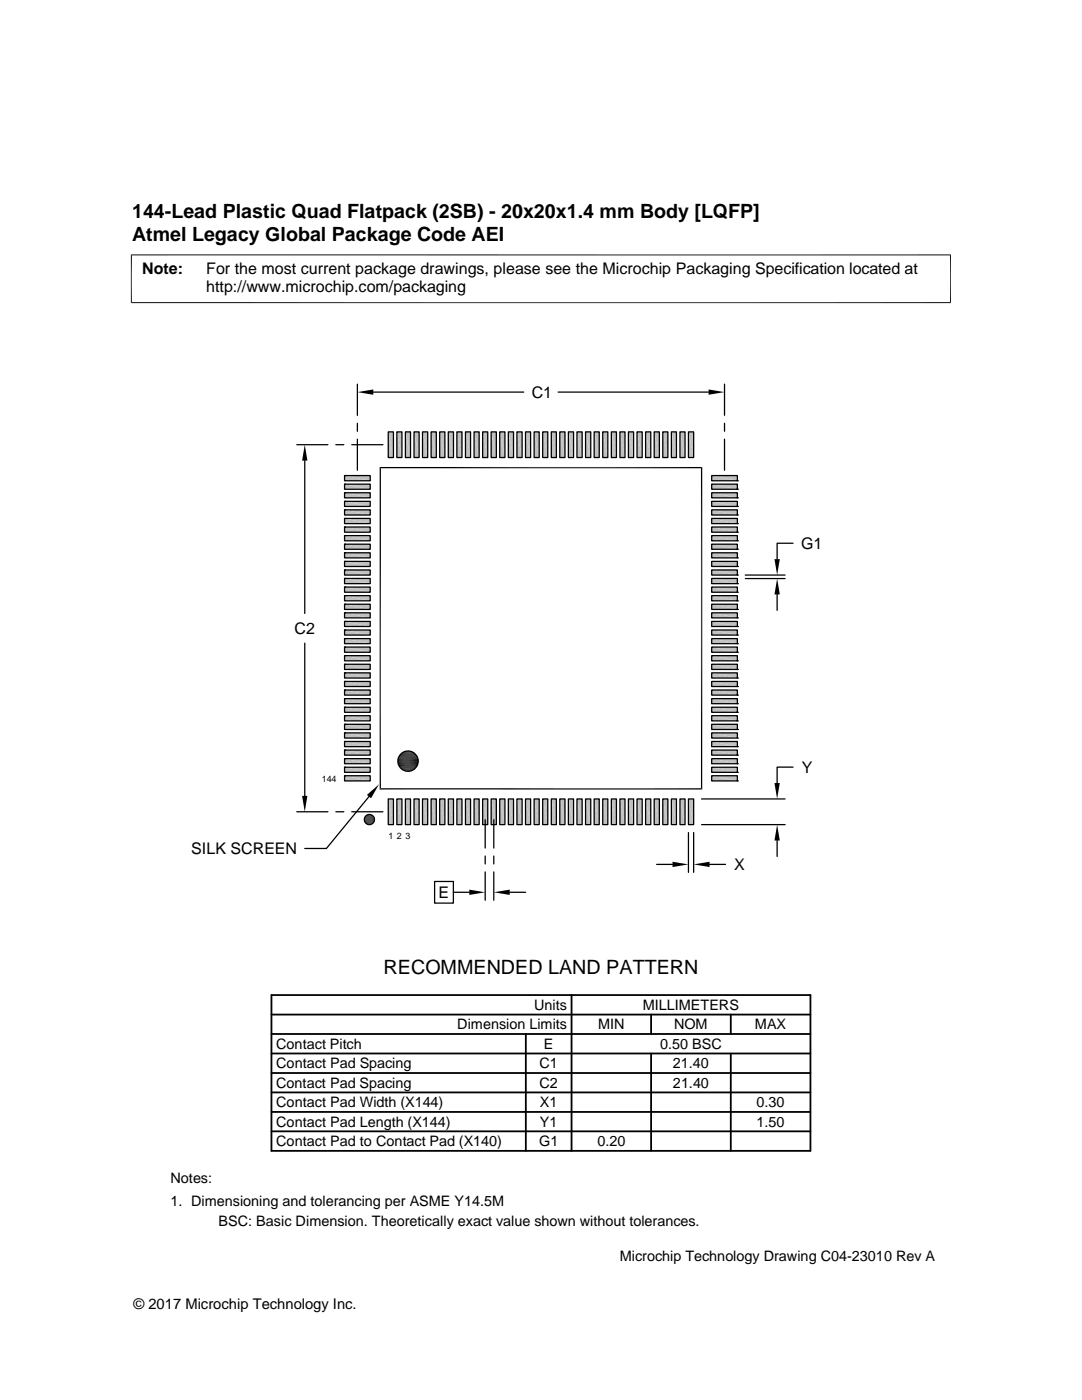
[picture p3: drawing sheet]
<svg xmlns="http://www.w3.org/2000/svg" width="216mm" height="279mm" viewBox="0 0 216 279" stroke-linecap="round" stroke-linejoin="round" font-family="sans-serif">
<g fill="#c0c0c0">
<path d="M137.4 86.2l1 5.1h-1z"/>
<path d="M137.4 86.2h1v5.1z"/>
<path d="M135.7 86.2l1 5.1h-1z"/>
<path d="M135.7 86.2h1v5.1z"/>
<path d="M134 86.2l1 5.1h-1z"/>
<path d="M134 86.2h1v5.1z"/>
<path d="M132.2 86.2l1.1 5.1h-1.1z"/>
<path d="M132.2 86.2h1.1v5.1z"/>
<path d="M130.5 86.2l1.1 5.1h-1.1z"/>
<path d="M130.5 86.2h1.1v5.1z"/>
<path d="M128.8 86.2l1.1 5.1h-1.1z"/>
<path d="M128.8 86.2h1.1v5.1z"/>
<path d="M127.1 86.2l1 5.1h-1z"/>
<path d="M127.1 86.2h1v5.1z"/>
<path d="M125.4 86.2l1 5.1h-1z"/>
<path d="M125.4 86.2h1v5.1z"/>
<path d="M123.7 86.2l1 5.1h-1z"/>
<path d="M123.7 86.2h1v5.1z"/>
<path d="M122 86.2l1 5.1h-1z"/>
<path d="M122 86.2h1v5.1z"/>
<path d="M120.3 86.2l1 5.1h-1z"/>
<path d="M120.3 86.2h1v5.1z"/>
<path d="M118.6 86.2l1 5.1h-1z"/>
<path d="M118.6 86.2h1v5.1z"/>
<path d="M116.8 86.2l1.1 5.1h-1.1z"/>
<path d="M116.8 86.2h1.1v5.1z"/>
<path d="M115.1 86.2l1.1 5.1h-1.1z"/>
<path d="M115.1 86.2h1.1v5.1z"/>
<path d="M113.4 86.2l1 5.1h-1z"/>
<path d="M113.4 86.2h1v5.1z"/>
<path d="M111.7 86.2l1 5.1h-1z"/>
<path d="M111.7 86.2h1v5.1z"/>
<path d="M110 86.2l1 5.1h-1z"/>
<path d="M110 86.2h1v5.1z"/>
<path d="M108.3 86.2l1 5.1h-1z"/>
<path d="M108.3 86.2h1v5.1z"/>
<path d="M106.6 86.2l1 5.1h-1z"/>
<path d="M106.6 86.2h1v5.1z"/>
<path d="M104.9 86.2l1 5.1h-1z"/>
<path d="M104.9 86.2h1v5.1z"/>
<path d="M103.1 86.2l1.1 5.1h-1.1z"/>
<path d="M103.1 86.2h1.1v5.1z"/>
<path d="M101.4 86.2l1.1 5.1h-1.1z"/>
<path d="M101.4 86.2h1.1v5.1z"/>
<path d="M99.7 86.2l1.1 5.1h-1.1z"/>
<path d="M99.7 86.2h1.1v5.1z"/>
<path d="M98 86.2l1 5.1h-1z"/>
<path d="M98 86.2h1v5.1z"/>
<path d="M96.3 86.2l1 5.1h-1z"/>
<path d="M96.3 86.2h1v5.1z"/>
<path d="M94.6 86.2l1 5.1h-1z"/>
<path d="M94.6 86.2h1v5.1z"/>
<path d="M92.9 86.2l1 5.1h-1z"/>
<path d="M92.9 86.2h1v5.1z"/>
<path d="M91.2 86.2l1 5.1h-1z"/>
<path d="M91.2 86.2h1v5.1z"/>
<path d="M89.5 86.2l1 5.1h-1z"/>
<path d="M89.5 86.2h1v5.1z"/>
<path d="M87.7 86.2l1.1 5.1h-1.1z"/>
<path d="M87.7 86.2h1.1v5.1z"/>
<path d="M86 86.2l1.1 5.1h-1.1z"/>
<path d="M86 86.2h1.1v5.1z"/>
<path d="M84.3 86.2l1 5.1h-1z"/>
<path d="M84.3 86.2h1v5.1z"/>
<path d="M82.6 86.2l1 5.1h-1z"/>
<path d="M82.6 86.2h1v5.1z"/>
<path d="M80.9 86.2l1 5.1h-1z"/>
<path d="M80.9 86.2h1v5.1z"/>
<path d="M79.2 86.2l1 5.1h-1z"/>
<path d="M79.2 86.2h1v5.1z"/>
<path d="M77.5 86.2l1 5.1h-1z"/>
<path d="M77.5 86.2h1v5.1z"/>
<path d="M142 94.9l5.1 1h-5.1z"/>
<path d="M142 94.9h5.1v1z"/>
<path d="M68.7 94.9l5.2 1h-5.2z"/>
<path d="M68.7 94.9h5.2v1z"/>
<path d="M142 96.6l5.1 1h-5.1z"/>
<path d="M142 96.6h5.1v1z"/>
<path d="M68.7 96.6l5.2 1h-5.2z"/>
<path d="M68.7 96.6h5.2v1z"/>
<path d="M142 98.3l5.1 1.1h-5.1z"/>
<path d="M142 98.3h5.1v1.1z"/>
<path d="M68.7 98.3l5.2 1.1h-5.2z"/>
<path d="M68.7 98.3h5.2v1.1z"/>
<path d="M142 100.1l5.1 1h-5.1z"/>
<path d="M142 100.1h5.1v1z"/>
<path d="M68.7 100.1l5.2 1h-5.2z"/>
<path d="M68.7 100.1h5.2v1z"/>
<path d="M142 101.7l5.1 1.1h-5.1z"/>
<path d="M142 101.7h5.1v1.1z"/>
<path d="M68.7 101.7l5.2 1.1h-5.2z"/>
<path d="M68.7 101.7h5.2v1.1z"/>
<path d="M142 103.5l5.1 1h-5.1z"/>
<path d="M142 103.5h5.1v1z"/>
<path d="M68.7 103.5l5.2 1h-5.2z"/>
<path d="M68.7 103.5h5.2v1z"/>
<path d="M142 105.2l5.1 1h-5.1z"/>
<path d="M142 105.2h5.1v1z"/>
<path d="M68.7 105.2l5.2 1h-5.2z"/>
<path d="M68.7 105.2h5.2v1z"/>
<path d="M142 106.9l5.1 1h-5.1z"/>
<path d="M142 106.9h5.1v1z"/>
<path d="M68.7 106.9l5.2 1h-5.2z"/>
<path d="M68.7 106.9h5.2v1z"/>
<path d="M142 108.6l5.1 1h-5.1z"/>
<path d="M142 108.6h5.1v1z"/>
<path d="M68.7 108.6l5.2 1h-5.2z"/>
<path d="M68.7 108.6h5.2v1z"/>
<path d="M142 110.3l5.1 1h-5.1z"/>
<path d="M142 110.3h5.1v1z"/>
<path d="M68.7 110.3l5.2 1h-5.2z"/>
<path d="M68.7 110.3h5.2v1z"/>
<path d="M142 112l5.1 1.1h-5.1z"/>
<path d="M142 112h5.1v1.1z"/>
<path d="M68.7 112l5.2 1.1h-5.2z"/>
<path d="M68.7 112h5.2v1.1z"/>
<path d="M142 113.7l5.1 1.1h-5.1z"/>
<path d="M142 113.7h5.1v1.1z"/>
<path d="M68.7 113.7l5.2 1.1h-5.2z"/>
<path d="M68.7 113.7h5.2v1.1z"/>
<path d="M142 115.4l5.1 1.1h-5.1z"/>
<path d="M142 115.4h5.1v1.1z"/>
<path d="M68.7 115.4l5.2 1.1h-5.2z"/>
<path d="M68.7 115.4h5.2v1.1z"/>
<path d="M142 117.2l5.1 1h-5.1z"/>
<path d="M142 117.2h5.1v1z"/>
<path d="M68.7 117.2l5.2 1h-5.2z"/>
<path d="M68.7 117.2h5.2v1z"/>
<path d="M142 118.9l5.1 1h-5.1z"/>
<path d="M142 118.9h5.1v1z"/>
<path d="M68.7 118.9l5.2 1h-5.2z"/>
<path d="M68.7 118.9h5.2v1z"/>
<path d="M142 120.6l5.1 1h-5.1z"/>
<path d="M142 120.6h5.1v1z"/>
<path d="M68.7 120.6l5.2 1h-5.2z"/>
<path d="M68.7 120.6h5.2v1z"/>
<path d="M142 122.3l5.1 1h-5.1z"/>
<path d="M142 122.3h5.1v1z"/>
<path d="M68.7 122.3l5.2 1h-5.2z"/>
<path d="M68.7 122.3h5.2v1z"/>
<path d="M142 124l5.1 1h-5.1z"/>
<path d="M142 124h5.1v1z"/>
<path d="M68.7 124l5.2 1h-5.2z"/>
<path d="M68.7 124h5.2v1z"/>
<path d="M142 125.7l5.1 1h-5.1z"/>
<path d="M142 125.7h5.1v1z"/>
<path d="M68.7 125.7l5.2 1h-5.2z"/>
<path d="M68.7 125.7h5.2v1z"/>
<path d="M142 127.4l5.1 1.1h-5.1z"/>
<path d="M142 127.4h5.1v1.1z"/>
<path d="M68.7 127.4l5.2 1.1h-5.2z"/>
<path d="M68.7 127.4h5.2v1.1z"/>
<path d="M142 129.1l5.1 1.1h-5.1z"/>
<path d="M142 129.1h5.1v1.1z"/>
<path d="M68.7 129.1l5.2 1.1h-5.2z"/>
<path d="M68.7 129.1h5.2v1.1z"/>
<path d="M142 130.9l5.1 1h-5.1z"/>
<path d="M142 130.9h5.1v1z"/>
<path d="M68.7 130.9l5.2 1h-5.2z"/>
<path d="M68.7 130.9h5.2v1z"/>
<path d="M142 132.6l5.1 1h-5.1z"/>
<path d="M142 132.6h5.1v1z"/>
<path d="M68.7 132.6l5.2 1h-5.2z"/>
<path d="M68.7 132.6h5.2v1z"/>
<path d="M142 134.3l5.1 1h-5.1z"/>
<path d="M142 134.3h5.1v1z"/>
<path d="M68.7 134.3l5.2 1h-5.2z"/>
<path d="M68.7 134.3h5.2v1z"/>
<path d="M142 136l5.1 1h-5.1z"/>
<path d="M142 136h5.1v1z"/>
<path d="M68.7 136l5.2 1h-5.2z"/>
<path d="M68.7 136h5.2v1z"/>
<path d="M142 137.7l5.1 1h-5.1z"/>
<path d="M142 137.7h5.1v1z"/>
<path d="M68.7 137.7l5.2 1h-5.2z"/>
<path d="M68.7 137.7h5.2v1z"/>
<path d="M142 139.4l5.1 1h-5.1z"/>
<path d="M142 139.4h5.1v1z"/>
<path d="M68.7 139.4l5.2 1h-5.2z"/>
<path d="M68.7 139.4h5.2v1z"/>
<path d="M142 141.1l5.1 1.1h-5.1z"/>
<path d="M142 141.1h5.1v1.1z"/>
<path d="M68.7 141.1l5.2 1.1h-5.2z"/>
<path d="M68.7 141.1h5.2v1.1z"/>
<path d="M142 142.8l5.1 1.1h-5.1z"/>
<path d="M142 142.8h5.1v1.1z"/>
<path d="M68.7 142.8l5.2 1.1h-5.2z"/>
<path d="M68.7 142.8h5.2v1.1z"/>
<path d="M142 144.5l5.1 1.1h-5.1z"/>
<path d="M142 144.5h5.1v1.1z"/>
<path d="M68.7 144.5l5.2 1.1h-5.2z"/>
<path d="M68.7 144.5h5.2v1.1z"/>
<path d="M142 146.3l5.1 1h-5.1z"/>
<path d="M142 146.3h5.1v1z"/>
<path d="M68.7 146.3l5.2 1h-5.2z"/>
<path d="M68.7 146.3h5.2v1z"/>
<path d="M142 148l5.1 1h-5.1z"/>
<path d="M142 148h5.1v1z"/>
<path d="M68.7 148l5.2 1h-5.2z"/>
<path d="M68.7 148h5.2v1z"/>
<path d="M142 149.7l5.1 1h-5.1z"/>
<path d="M142 149.7h5.1v1z"/>
<path d="M68.7 149.7l5.2 1h-5.2z"/>
<path d="M68.7 149.7h5.2v1z"/>
<path d="M142 151.4l5.1 1h-5.1z"/>
<path d="M142 151.4h5.1v1z"/>
<path d="M68.7 151.4l5.2 1h-5.2z"/>
<path d="M68.7 151.4h5.2v1z"/>
<path d="M142 153.1l5.1 1h-5.1z"/>
<path d="M142 153.1h5.1v1z"/>
<path d="M68.7 153.1l5.2 1h-5.2z"/>
<path d="M68.7 153.1h5.2v1z"/>
<path d="M142 154.8l5.1 1.1h-5.1z"/>
<path d="M142 154.8h5.1v1.1z"/>
<path d="M68.7 154.8l5.2 1.1h-5.2z"/>
<path d="M68.7 154.8h5.2v1.1z"/>
<path d="M137.4 159.4l1 5.2h-1z"/>
<path d="M137.4 159.4h1v5.2z"/>
<path d="M135.7 159.4l1 5.2h-1z"/>
<path d="M135.7 159.4h1v5.2z"/>
<path d="M134 159.4l1 5.2h-1z"/>
<path d="M134 159.4h1v5.2z"/>
<path d="M132.2 159.4l1.1 5.2h-1.1z"/>
<path d="M132.2 159.4h1.1v5.2z"/>
<path d="M130.5 159.4l1.1 5.2h-1.1z"/>
<path d="M130.5 159.4h1.1v5.2z"/>
<path d="M128.8 159.4l1.1 5.2h-1.1z"/>
<path d="M128.8 159.4h1.1v5.2z"/>
<path d="M127.1 159.4l1 5.2h-1z"/>
<path d="M127.1 159.4h1v5.2z"/>
<path d="M125.4 159.4l1 5.2h-1z"/>
<path d="M125.4 159.4h1v5.2z"/>
<path d="M123.7 159.4l1 5.2h-1z"/>
<path d="M123.7 159.4h1v5.2z"/>
<path d="M122 159.4l1 5.2h-1z"/>
<path d="M122 159.4h1v5.2z"/>
<path d="M120.3 159.4l1 5.2h-1z"/>
<path d="M120.3 159.4h1v5.2z"/>
<path d="M118.6 159.4l1 5.2h-1z"/>
<path d="M118.6 159.4h1v5.2z"/>
<path d="M116.8 159.4l1.1 5.2h-1.1z"/>
<path d="M116.8 159.4h1.1v5.2z"/>
<path d="M115.1 159.4l1.1 5.2h-1.1z"/>
<path d="M115.1 159.4h1.1v5.2z"/>
<path d="M113.4 159.4l1 5.2h-1z"/>
<path d="M113.4 159.4h1v5.2z"/>
<path d="M111.7 159.4l1 5.2h-1z"/>
<path d="M111.7 159.4h1v5.2z"/>
<path d="M110 159.4l1 5.2h-1z"/>
<path d="M110 159.4h1v5.2z"/>
<path d="M108.3 159.4l1 5.2h-1z"/>
<path d="M108.3 159.4h1v5.2z"/>
<path d="M106.6 159.4l1 5.2h-1z"/>
<path d="M106.6 159.4h1v5.2z"/>
<path d="M104.9 159.4l1 5.2h-1z"/>
<path d="M104.9 159.4h1v5.2z"/>
<path d="M103.1 159.4l1.1 5.2h-1.1z"/>
<path d="M103.1 159.4h1.1v5.2z"/>
<path d="M101.4 159.4l1.1 5.2h-1.1z"/>
<path d="M101.4 159.4h1.1v5.2z"/>
<path d="M99.7 159.4l1.1 5.2h-1.1z"/>
<path d="M99.7 159.4h1.1v5.2z"/>
<path d="M98 159.4l1 5.2h-1z"/>
<path d="M98 159.4h1v5.2z"/>
<path d="M96.3 159.4l1 5.2h-1z"/>
<path d="M96.3 159.4h1v5.2z"/>
<path d="M94.6 159.4l1 5.2h-1z"/>
<path d="M94.6 159.4h1v5.2z"/>
<path d="M92.9 159.4l1 5.2h-1z"/>
<path d="M92.9 159.4h1v5.2z"/>
<path d="M91.2 159.4l1 5.2h-1z"/>
<path d="M91.2 159.4h1v5.2z"/>
<path d="M89.5 159.4l1 5.2h-1z"/>
<path d="M89.5 159.4h1v5.2z"/>
<path d="M87.7 159.4l1.1 5.2h-1.1z"/>
<path d="M87.7 159.4h1.1v5.2z"/>
<path d="M86 159.4l1.1 5.2h-1.1z"/>
<path d="M86 159.4h1.1v5.2z"/>
<path d="M84.3 159.4l1 5.2h-1z"/>
<path d="M84.3 159.4h1v5.2z"/>
<path d="M82.6 159.4l1 5.2h-1z"/>
<path d="M82.6 159.4h1v5.2z"/>
<path d="M80.9 159.4l1 5.2h-1z"/>
<path d="M80.9 159.4h1v5.2z"/>
<path d="M79.2 159.4l1 5.2h-1z"/>
<path d="M79.2 159.4h1v5.2z"/>
<path d="M77.5 159.4l1 5.2h-1z"/>
<path d="M77.5 159.4h1v5.2z"/>
</g>
<g fill="none" stroke="#000" stroke-width=".25">
<path d="M71.3 76.7v6.2M74.5 78.3h30M111.4 78.3h30M144.6 76.7v6.2M59.2 88.8h6.2M60.8 91.9v30.5M67 88.8h1.6M68.7 94.9h5.2v1h-5.2zM68.7 94.9h.1M68.7 96.6h5.2v1h-5.2zM68.7 96.6h.1M68.7 98.3h5.2v1.1h-5.2z"/>
<path d="M68.7 98.3h.1M70.2 88.8h6.2M71.3 84.5v1.6M71.3 87.7v6.2M75.8 93.3h64.3M75.9 93.2v64.4M77.5 86.2h1v5.1h-1zM79.2 86.2h1v5.1h-1zM80.9 86.2h1v5.1h-1zM82.6 86.2h1v5.1h-1zM84.3 86.2h1v5.1h-1zM86 86.2h1.1v5.1h-1.1z"/>
<path d="M87.7 86.2h1.1v5.1h-1.1zM89.5 86.2h1v5.1h-1zM91.2 86.2h1v5.1h-1zM92.9 86.2h1v5.1h-1zM94.6 86.2h1v5.1h-1zM96.3 86.2h1v5.1h-1zM98 86.2h1v5.1h-1zM99.7 86.2h1.1v5.1h-1.1zM101.4 86.2h1.1v5.1h-1.1zM103.1 86.2h1.1v5.1h-1.1zM104.9 86.2h1v5.1h-1zM106.6 86.2h1v5.1h-1z"/>
<path d="M108.3 86.2h1v5.1h-1zM110 86.2h1v5.1h-1zM111.7 86.2h1v5.1h-1zM113.4 86.2h1v5.1h-1zM115.1 86.2h1.1v5.1h-1.1zM116.8 86.2h1.1v5.1h-1.1zM118.6 86.2h1v5.1h-1zM120.3 86.2h1v5.1h-1zM122 86.2h1v5.1h-1zM123.7 86.2h1v5.1h-1zM125.4 86.2h1v5.1h-1zM127.1 86.2h1v5.1h-1z"/>
<path d="M128.8 86.2h1.1v5.1h-1.1zM130.5 86.2h1.1v5.1h-1.1zM132.2 86.2h1.1v5.1h-1.1zM134 86.2h1v5.1h-1zM135.7 86.2h1v5.1h-1zM137.4 86.2h1v5.1h-1zM140 93.2v64.4M142 98.3h5.1v1.1h-5.1zM142 96.6h5.1v1h-5.1zM142 94.9h5.1v1h-5.1zM144.6 84.5v1.6M144.6 87.7v6.2"/>
<path d="M147.1 99.4h.1M147.1 97.6h.1M147.1 95.9h.1M68.7 100.1h5.2v1h-5.2zM68.7 100.1h.1M68.7 101.7h5.2v1.1h-5.2zM68.7 101.7h.1M68.7 103.5h5.2v1h-5.2zM68.7 103.5h.1M68.7 105.2h5.2v1h-5.2zM68.7 105.2h.1M68.7 106.9h5.2v1h-5.2z"/>
<path d="M68.7 106.9h.1M68.7 108.6h5.2v1h-5.2zM68.7 108.6h.1M68.7 110.3h5.2v1h-5.2zM68.7 110.3h.1M68.7 112h5.2v1.1h-5.2zM68.7 112h.1M68.7 113.7h5.2v1.1h-5.2zM68.7 113.7h.1M68.7 115.4h5.2v1.1h-5.2zM68.7 115.4h.1M68.7 117.2h5.2v1h-5.2z"/>
<path d="M68.7 117.2h.1M68.7 118.9h5.2v1h-5.2zM68.7 118.9h.1M142 118.9h5.1v1h-5.1zM142 117.2h5.1v1h-5.1zM142 115.4h5.1v1.1h-5.1zM142 113.7h5.1v1.1h-5.1zM142 112h5.1v1.1h-5.1zM142 110.3h5.1v1h-5.1zM142 108.6h5.1v1h-5.1zM142 106.9h5.1v1h-5.1zM142 105.2h5.1v1h-5.1z"/>
<path d="M142 103.5h5.1v1h-5.1zM142 101.7h5.1v1.1h-5.1zM142 100.1h5.1v1h-5.1zM147.1 119.9h.1M147.1 118.2h.1M147.1 116.5h.1M147.1 114.8h.1M147.1 113.1h.1M147.1 111.3h.1M147.1 109.6h.1M147.1 107.9h.1M147.1 106.2h.1"/>
<path d="M147.1 104.5h.1M147.1 102.8h.1M147.1 101.1h.1M148.7 115.5h8M148.7 114.8h8M155.1 118.6v3.2M158.2 108.4h-3.1v3.2M60.8 128.4v30.4M68.7 120.6h5.2v1h-5.2zM68.7 120.6h.1M68.7 122.3h5.2v1h-5.2zM68.7 122.3h.1"/>
<path d="M68.7 124h5.2v1h-5.2zM68.7 124h.1M68.7 125.7h5.2v1h-5.2zM68.7 125.7h.1M68.7 127.4h5.2v1.1h-5.2zM68.7 127.4h.1M68.7 129.1h5.2v1.1h-5.2zM68.7 129.1h.1M68.7 130.9h5.2v1h-5.2zM68.7 130.9h.1M68.7 132.6h5.2v1h-5.2zM68.7 132.6h.1"/>
<path d="M68.7 134.3h5.2v1h-5.2zM68.7 134.3h.1M68.7 136h5.2v1h-5.2zM68.7 136h.1M68.7 137.7h5.2v1h-5.2zM68.7 137.7h.1M68.7 139.4h5.2v1h-5.2zM68.7 139.4h.1M142 139.4h5.1v1h-5.1zM142 137.7h5.1v1h-5.1zM142 136h5.1v1h-5.1zM142 134.3h5.1v1h-5.1z"/>
<path d="M142 132.6h5.1v1h-5.1zM142 130.9h5.1v1h-5.1zM142 129.1h5.1v1.1h-5.1zM142 127.4h5.1v1.1h-5.1zM142 125.7h5.1v1h-5.1zM142 124h5.1v1h-5.1zM142 122.3h5.1v1h-5.1zM142 120.6h5.1v1h-5.1zM147.1 138.7h.1M147.1 137h.1M147.1 135.3h.1M147.1 133.6h.1"/>
<path d="M147.1 131.9h.1M147.1 130.2h.1M147.1 128.5h.1M147.1 126.7h.1M147.1 125h.1M147.1 123.3h.1M147.1 121.6h.1M68.7 141.1h5.2v1.1h-5.2zM68.7 141.1h.1M68.7 142.8h5.2v1.1h-5.2zM68.7 142.8h.1M68.7 144.5h5.2v1.1h-5.2z"/>
<path d="M68.7 144.5h.1M68.7 146.3h5.2v1h-5.2zM68.7 146.3h.1M68.7 148h5.2v1h-5.2zM68.7 148h.1M68.7 149.7h5.2v1h-5.2zM68.7 149.7h.1M68.7 151.4h5.2v1h-5.2zM68.7 151.4h.1M68.7 153.1h5.2v1h-5.2zM68.7 153.1h.1M68.7 154.8h5.2v1.1h-5.2z"/>
<path d="M68.7 154.8h.1M73.6 159l-8.5 10.3h-4.3M75.8 157.4h64.3M77.5 159.4h1v5.2h-1zM79.2 159.4h1v5.2h-1zM80.9 159.4h1v5.2h-1zM82.6 159.4h1v5.2h-1zM84.3 159.4h1v5.2h-1zM86 159.4h1.1v5.2h-1.1zM87.7 159.4h1.1v5.2h-1.1zM89.5 159.4h1v5.2h-1zM91.2 159.4h1v5.2h-1z"/>
<path d="M92.9 159.4h1v5.2h-1zM94.6 159.4h1v5.2h-1zM96.3 159.4h1v5.2h-1zM98 159.4h1v5.2h-1zM99.7 159.4h1.1v5.2h-1.1zM101.4 159.4h1.1v5.2h-1.1zM103.1 159.4h1.1v5.2h-1.1zM104.9 159.4h1v5.2h-1zM106.6 159.4h1v5.2h-1zM108.3 159.4h1v5.2h-1zM110 159.4h1v5.2h-1zM111.7 159.4h1v5.2h-1z"/>
<path d="M113.4 159.4h1v5.2h-1zM115.1 159.4h1.1v5.2h-1.1zM116.8 159.4h1.1v5.2h-1.1zM118.6 159.4h1v5.2h-1zM120.3 159.4h1v5.2h-1zM122 159.4h1v5.2h-1zM123.7 159.4h1v5.2h-1zM125.4 159.4h1v5.2h-1zM127.1 159.4h1v5.2h-1zM128.8 159.4h1.1v5.2h-1.1zM130.5 159.4h1.1v5.2h-1.1zM132.2 159.4h1.1v5.2h-1.1z"/>
<path d="M134 159.4h1v5.2h-1zM135.7 159.4h1v5.2h-1zM137.4 159.4h1v5.2h-1zM140 159.4h16.7M142 154.8h5.1v1.1h-5.1zM142 153.1h5.1v1h-5.1zM142 151.4h5.1v1h-5.1zM142 149.7h5.1v1h-5.1zM142 148h5.1v1h-5.1zM142 146.3h5.1v1h-5.1zM142 144.5h5.1v1.1h-5.1zM142 142.8h5.1v1.1h-5.1z"/>
<path d="M142 141.1h5.1v1.1h-5.1zM147.1 155.9h.1M147.1 154.1h.1M147.1 152.4h.1M147.1 150.7h.1M147.1 149h.1M147.1 147.3h.1M147.1 145.6h.1M147.1 143.9h.1M147.1 142.2h.1M147.1 140.4h.1M158.2 153.1h-3.1v3.2"/>
<path d="M59.2 162h6.2M67 162h1.6M70.2 162h6.2M86.7 175.9h3.8v4.3h-3.8zM90.5 178.1h3.1M96.8 163.6v5.6M96.8 170.8v1.6M96.8 174v5.7M98.5 163.6v5.6M98.5 170.8v1.6M98.5 174v5.7M101.7 178.1h3.2"/>
<path d="M131 172.5h3.2M137.4 166.2v7.9M138.4 166.2v7.9M140 164.6h16.7M141.6 172.5h3.2M155.1 167.7v3.2"/>
<circle cx="81.4" cy="151.9" r="2.03"/>
<circle cx="73.7" cy="163.6" r="1.02"/>
</g>
<g fill="none" stroke="#000" stroke-width=".36">
<path d="M54.2 198.6h107.5v31.1h-107.5zM114 198.6v31.1M54.2 202.5h107.5M54.2 218h107.5M54.2 206.4h107.5M54.2 210.2h107.5M54.2 214.1h107.5M104.9 206.4v23.3M129.9 202.5v3.9M129.9 210.2v19.5M145.8 202.5v3.9M145.8 210.2v19.5"/>
<path d="M54.2 221.9h107.5M54.2 225.8h107.5"/>
</g>
<g fill="none" stroke="#000" stroke-width=".2">
<path d="M26.1 50.9h163.7M26.2 50.8v9.7M189.7 50.8v9.7M26.1 60.4h163.7M79.4 151.6h4M79.4 152h4.1M79.4 152.2h4M79.4 152.4h4M79.4 151.4h4M79.5 151.2h3.9M79.5 152.6h3.9M79.5 152.7h3.8"/>
<path d="M79.5 151.1h3.8M79.6 152.9h3.6M79.6 150.9h3.6M79.7 150.7h3.4M79.7 153.1h3.4M79.8 150.6h3.2M79.8 153.2h3.2M80 153.4h2.9M80 150.4h2.9M80.1 153.5h2.6M80.1 150.3h2.6M80.3 150.2h2.3"/>
<path d="M80.3 153.6h2.3M80.4 150.1h2M80.4 153.7h2M72.7 163.4h2M72.7 163.5h2M72.7 163.6h2M72.7 163.7h2"/>
</g>
<g fill="#000">
<path d="M71.3 78.3l3.2-.6v1.1zM141.4 77.7l3.2 .6-3.2 .5zM60.8 88.8l.5 3.1h-1zM155.1 115.5l.5 3.1h-1.1zM154.5 111.6h1.1l-.5 3.2zM60.3 158.8h1l-.5 3.2zM73.2 158.6l2.4-2.1-1.6 2.8zM80.4 153.7l1.9 .1zM80.6 150.1h1.8zM80.6 153.8h1.5zM80.6 153.8h1.7zM80.6 150.1h1.7z"/>
<path d="M80.8 150l1.5 .1zM80.8 153.8l1.1 .1zM80.8 153.8h1.3zM80.8 150h1.3zM81 149.9l1.1 .1zM81 153.9h.6zM81 153.9h.9zM81 149.9h.9zM81.1 149.9h.8zM81.1 153.9h.5zM81.1 149.9h.5zM154.5 156.3h1.1l-.5 3.1z"/>
<path d="M72.7 163.7h2zM72.7 163.7l2 .2h-2zM72.7 163.7h2v.2zM72.7 163.3l2 .1zM72.7 163.9h2zM72.8 163.2l1.9 .1h-2zM72.8 163.2h1.9v.1zM72.8 163.9l1.8 .1zM72.8 163.9h1.9zM72.8 163.1l1.9 .1zM72.8 164l1.8 .1zM72.8 164h1.8z"/>
<path d="M72.9 163l1.7 .1zM72.9 164.1l1.6 .1zM72.9 164.1h1.7zM72.9 162.9l1.7 .1zM72.9 164.2l1.5 .1zM72.9 164.2h1.6zM73 162.9h1.5h-1.6zM73 162.9h1.5zM73 164.3h1.4zM73 162.8l1.4 .1zM73 164.3l1.3 .1zM73 162.8h1.4z"/>
<path d="M73.1 162.7l1.3 .1zM73.1 164.4h1.1zM73.1 164.4h1.2zM73.1 162.7h1.2zM73.2 162.7h1.1zM73.2 164.4l.9 .1zM73.2 164.4h1zM73.2 162.7h1zM73.3 162.6l.9 .1zM73.3 164.5h.7zM73.3 164.5h.8zM73.3 162.6h.8z"/>
<path d="M73.4 162.6h.7zM73.4 164.5h.6zM73.4 162.6h.6zM73.5 162.6h.5zM73.5 164.5l.3 .1zM73.5 164.5h.5zM73.6 162.6h.4zM73.6 164.6h.2zM73.6 162.6h.2zM93.6 177.5l3.2 .6-3.2 .5zM98.5 178.1l3.2-.6v1.1zM134.2 172l3.2 .5-3.2 .5z"/>
<path d="M138.4 172.5l3.2-.5v1zM155.1 164.6l.5 3.1h-1.1z"/>
</g>
<path d="M79.4 151.8h4.1" fill="none" stroke="#000" stroke-width=".21"/>
<g font-size="3.9">
<text x="26.4" y="43.5">144-Lead Plastic Quad Flatpack (2SB) - 20x20x1.4 mm Body [LQFP]</text>
<text x="26.4" y="48">Atmel Legacy Global Package Code AEI</text>
<text x="76.5" y="194.5">RECOMMENDED LAND PATTERN</text>
</g>
<g font-size="3.2">
<text x="28.4" y="54.6">Note:</text>
<text x="41.1" y="54.6">For the most current package drawings, please see the Microchip Packaging Specification located at</text>
<text x="41.1" y="58.3">http://www.microchip.com/packaging</text>
<text x="106.1" y="79.4">C1</text>
<text x="159.9" y="109.6">G1</text>
<text x="58.8" y="126.5">C2</text>
<text x="160" y="154.2">Y</text>
<text x="38.2" y="170.5">SILK SCREEN</text>
<text x="146.5" y="173.7">X</text>
<text x="87.5" y="179.2">E</text>
</g>
<g font-size="2.9">
<text x="106.6" y="201.6">Units</text>
<text x="128.3" y="201.6">MILLIMETERS</text>
<text x="55.1" y="209.3">Contact Pitch</text>
<text x="91.2" y="205.4">Dimension Limits</text>
<text x="108.5" y="209.3">E</text>
<text x="119.4" y="205.4">MIN</text>
<text x="131.7" y="209.3">0.50 BSC</text>
<text x="134.5" y="205.4">NOM</text>
<text x="150.6" y="205.4">MAX</text>
<text x="55.1" y="213.2">Contact Pad Spacing</text>
<text x="107.7" y="213.2">C1</text>
<text x="134.3" y="213.2">21.40</text>
<text x="55.1" y="217.1">Contact Pad Spacing</text>
<text x="55.1" y="221">Contact Pad Width (X144)</text>
<text x="107.7" y="217.1">C2</text>
<text x="107.7" y="221">X1</text>
<text x="134.3" y="217.1">21.40</text>
<text x="151" y="221">0.30</text>
<text x="55.1" y="224.9">Contact Pad Length (X144)</text>
<text x="107.7" y="224.9">Y1</text>
<text x="151" y="224.9">1.50</text>
<text x="55.1" y="228.8">Contact Pad to Contact Pad (X140)</text>
<text x="107.6" y="228.8">G1</text>
<text x="119.2" y="228.8">0.20</text>
<text x="34" y="236.1">Notes:</text>
<text x="34" y="240.7">1. Dimensioning and tolerancing per ASME Y14.5M</text>
<text x="43.6" y="244.7">BSC: Basic Dimension. Theoretically exact value shown without tolerances.</text>
<text x="123.7" y="251.7">Microchip Technology Drawing C04-23010 Rev A</text>
<text x="26.6" y="261.3">© 2017 Microchip Technology Inc.</text>
</g>
<g font-size="1.8">
<text x="64.2" y="156">144</text>
<text x="77.5" y="167.4">1 2 3</text>
</g>
</svg>
